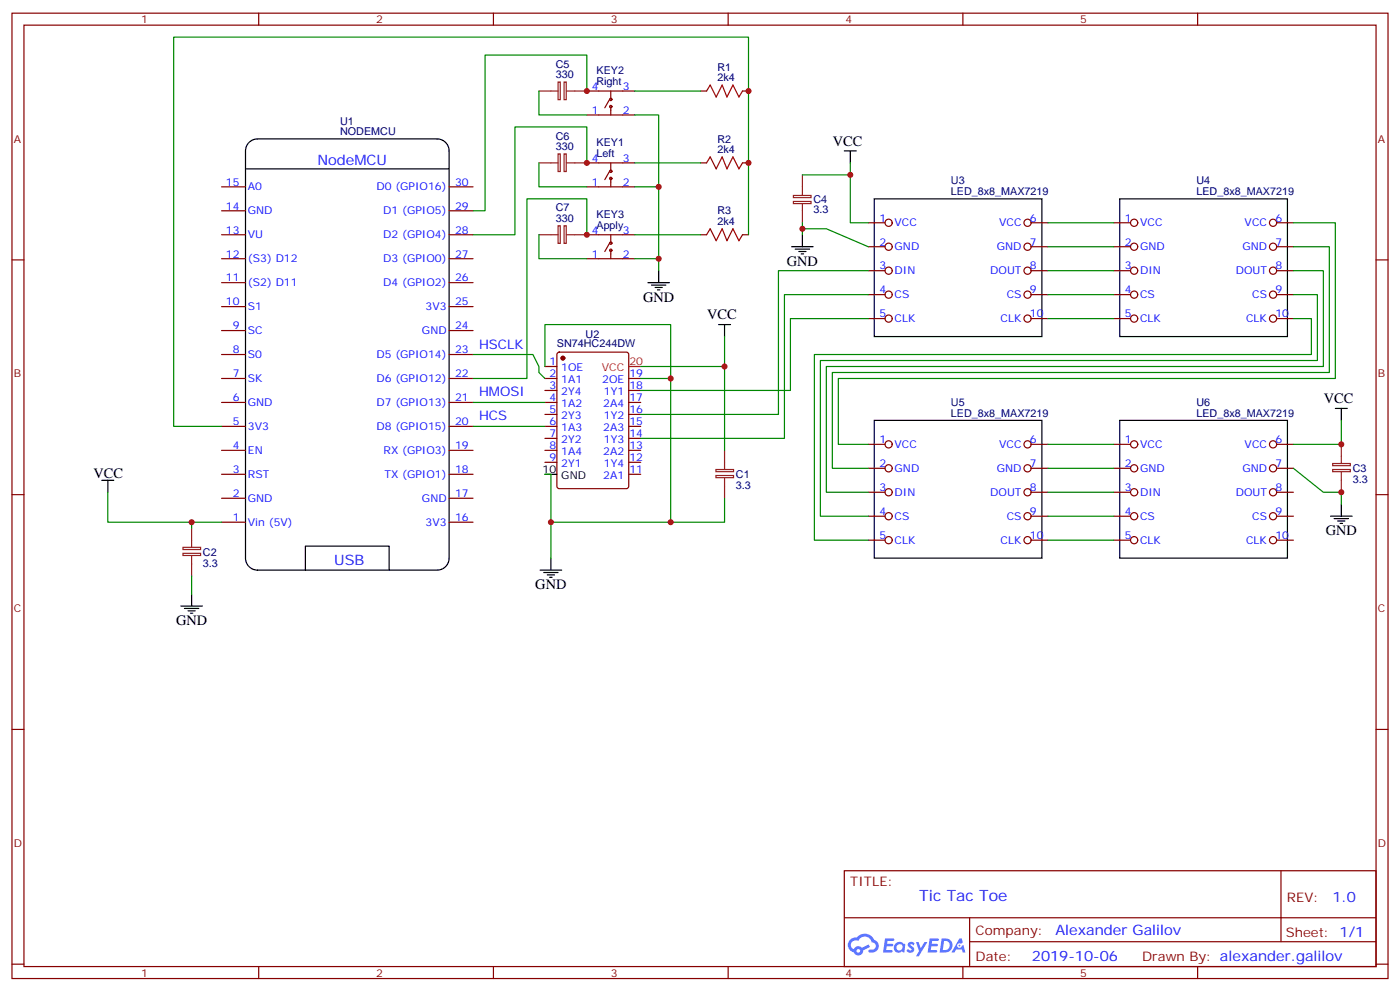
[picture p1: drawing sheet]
<svg xmlns="http://www.w3.org/2000/svg" width="412mm" height="292mm" viewBox="0 0 412 292" stroke-linecap="round" stroke-linejoin="round" font-family="sans-serif">
<g fill="none" stroke="#870000" stroke-width=".35">
<path d="M3.5 3.9h405.4v284.3h-405.4zM7.1 7.4h398.2v277.3h-398.2zM76.2 3.9v3.5M145.3 3.9v3.5M214.5 3.9v3.5M283.6 3.9v3.5M352.8 3.9v3.5M3.5 76.6h3.6M405.3 76.6h3.6M3.5 145.7h3.6M405.3 145.7h3.6M3.5 214.8h3.6"/>
<path d="M405.3 214.8h3.6M248.7 256.5h156.6v28.2h-156.6zM377.3 256.5v20.9M248.7 270.3h156.5M285.6 277.4h119.6M285.6 270.3v14.1M3.5 284h3.6M76.2 284.7v3.5M145.3 284.7v3.5M214.5 284.7v3.5M283.6 284.7v3.5M352.8 284.7v3.5"/>
<path d="M405.3 284h3.6"/>
</g>
<g fill="#5487ff">
<path d="M267.7 277.6a1.22 1.22 0 0 1 1.7 .3l-.4 .6a.47 .47 0 0 0-.3-.4 .47 .47 0 0 0-.5 .2l.1 .2a1.14 1.14 0 0 1 .8 1.8 1.14 1.14 0 0 1-1.9-.1l-.2-.1 .5-.6 .7 .4a.29 .29 0 0 0 .3-.2 .29 .29 0 0 0-.2-.3 1.04 1.04 0 0 1-.6-1.8z"/>
<path d="M260.7 276.4h2.4l.3 .2-.2 .5h-1.8l-.1 .9h1.5l.3 .4-.3 .3h-1.6l-.2 1.1 1.7 .1 .2 .3-.2 .3-2.6 .1z"/>
<path d="M273.8 276.4h2.4l.3 .2-.1 .5h-1.8l-.2 .9h1.6l.3 .4-.4 .3h-1.6l-.1 1.1 1.7 .1 .2 .3-.2 .3h-2.6z"/>
<path d="M282.6 276.4h.7l.3 1.3-.6 .3a.69 .69 0 0 0-1 .2 .69 .69 0 0 0 .4 1 .69 .69 0 0 0 .9-.6l.5-.3 .6 2.2h-.8l-.2-.8h-1.8l-.5 .8h-.8z"/>
<path d="M269.8 277.5h.8l.6 1.8 1.1-1.8h.9l-2.6 4.2h-.8l.9-1.6z"/>
<path d="M277.4 276.4l-.6 4.2h1.3a2.11 2.11 0 0 0 2.5-2.2 2.11 2.11 0 0 0-2.5-2zM278.1 277.1a1.39 1.39 0 0 1 1.7 1.5 1.39 1.39 0 0 1-1.8 1.2h-.3z"/>
<path d="M263.7 278a1.54 1.54 0 0 0-.1 2.2 1.54 1.54 0 0 0 2.2 .1l.6 .3 .3-2.3-.2-.3h-.4a1.49 1.49 0 0 0-2.4 0zM264 279a.94 .94 0 0 1 1.8 0 .94 .94 0 0 1-1.8 0z"/>
<path d="M250.4 276.8a2.18 2.18 0 0 0 1.1 3.7 1.44 1.44 0 0 0 1.6 .9 1.44 1.44 0 0 0 1.2-1.5l2-1-.5-.7-1.9 1a1.47 1.47 0 0 0-2.4 .4 1.39 1.39 0 0 1-.7-1.9 1.39 1.39 0 0 1 2-.5 2.12 2.12 0 0 1 2.2-1.3 2.12 2.12 0 0 1 1.9 1.7 1.14 1.14 0 0 1 1.1 1.4 1.14 1.14 0 0 1-1.7 .7 .43 .43 0 0 0-.5 .4 .43 .43 0 0 0 .4 .5 1.98 1.98 0 0 0 2.5-1.3 1.98 1.98 0 0 0-1.2-2.5 3.1 3.1 0 0 0-5.3-.7l-.9 .1zM252.3 280.1a.55 .55 0 0 1 1.1 0 .55 .55 0 0 1-1.1 0z"/>
<circle cx="282.6" cy="278.5" r=".26"/>
</g>
<g fill="none" stroke="#870000" stroke-width=".35">
<path d="M172.9 26.8h14.1M172.9 33.9h14.1M179.6 29.3l-1.4 2.5M179.9 26.8v2.5M179.9 31.4v2.5M206.4 26.8h1.7M218.7 26.8h1.8M65.3 55h7M132.3 55h7M172.9 55h14.1M172.9 48h14.1M179.6 50.4l-1.4 2.5"/>
<path d="M179.9 48v2.4M179.9 52.6v2.4M206.4 48h1.7M218.7 48h1.8M65.3 76.2h7M65.3 69.1h7M65.3 62.1h7M132.3 76.2h7M132.3 69.1h7M132.3 62.1h7M172.9 76.2h14.1M172.9 69.1h14.1"/>
<path d="M179.6 71.6l-1.4 2.5M179.9 69.1v2.5M179.9 73.7v2.5M206.4 69.1h1.7M218.7 69.1h1.8M255.8 65.6h4.9M255.8 72.7h4.9M255.8 79.7h4.9M303.7 65.6h5M303.7 72.7h5M303.7 79.7h5M328.1 65.6h4.9"/>
<path d="M328.1 72.7h4.9M328.1 79.7h4.9M376.1 65.6h4.9M376.1 72.7h4.9M376.1 79.7h4.9M65.3 97.4h7M65.3 90.3h7M65.3 83.3h7M132.3 97.4h7M132.3 90.3h7M132.3 83.3h7M255.8 86.8h4.9"/>
<path d="M255.8 93.8h4.9M303.7 86.8h5M303.7 93.8h5M328.1 86.8h4.9M328.1 93.8h4.9M376.1 86.8h4.9M376.1 93.8h4.9M65.3 111.5h7M65.3 118.5h7M65.3 104.4h7M132.3 111.5h7M132.3 118.5h7"/>
<path d="M132.3 104.4h7M160.5 108h3.5M160.5 111.5h3.5M160.5 115h3.5M160.5 118.5h3.5M164.3 103.9l.4-.2h19.8l.7 .4v39.1l-.5 .7h-20l-.6-.4-.1-39.1zM185.2 111.5h3.5M185.2 115h3.5M185.2 118.5h3.5M65.3 125.6h7M65.3 132.6h7M65.3 139.7h7"/>
<path d="M132.3 125.6h7M132.3 132.6h7M132.3 139.7h7M160.5 122.1h3.5M160.5 125.6h3.5M160.5 129.1h3.5M160.5 132.6h3.5M160.5 136.2h3.5M185.2 122.1h3.5M185.2 125.6h3.5M185.2 129.1h3.5M185.2 132.6h3.5"/>
<path d="M185.2 136.2h3.5M185.2 139.7h3.5M255.8 130.9h4.9M255.8 137.9h4.9M303.7 130.9h5M303.7 137.9h5M328.1 130.9h4.9M328.1 137.9h4.9M376.1 130.9h4.9M376.1 137.9h4.9M65.3 153.8h7M65.3 146.8h7"/>
<path d="M132.3 153.8h7M132.3 146.8h7M255.8 145h4.9M255.8 152h4.9M255.8 159.1h4.9M303.7 145h5M303.7 152h5M303.7 159.1h5M328.1 145h4.9M328.1 152h4.9M328.1 159.1h4.9M376.1 145h4.9"/>
<path d="M376.1 152h4.9M376.1 159.1h4.9"/>
<circle cx="179.9" cy="29.3" r=".35"/>
<circle cx="179.9" cy="31.4" r=".35"/>
<circle cx="179.9" cy="50.4" r=".35"/>
<circle cx="179.9" cy="52.6" r=".35"/>
<circle cx="179.9" cy="73.7" r=".35"/>
<circle cx="179.9" cy="71.6" r=".35"/>
<circle cx="261.8" cy="72.7" r="1.06"/>
<circle cx="261.8" cy="79.7" r="1.06"/>
<circle cx="261.8" cy="65.6" r="1.06"/>
<circle cx="302.7" cy="79.7" r="1.06"/>
<circle cx="302.7" cy="65.6" r="1.06"/>
<circle cx="302.7" cy="72.7" r="1.06"/>
<circle cx="334.1" cy="72.7" r="1.06"/>
<circle cx="334.1" cy="79.7" r="1.06"/>
<circle cx="334.1" cy="65.6" r="1.06"/>
<circle cx="375" cy="65.6" r="1.06"/>
<circle cx="375" cy="72.7" r="1.06"/>
<circle cx="375" cy="79.7" r="1.06"/>
<circle cx="261.8" cy="86.8" r="1.06"/>
<circle cx="261.8" cy="93.8" r="1.06"/>
<circle cx="302.7" cy="93.8" r="1.06"/>
<circle cx="302.7" cy="86.8" r="1.06"/>
<circle cx="334.1" cy="86.8" r="1.06"/>
<circle cx="334.1" cy="93.8" r="1.06"/>
<circle cx="375" cy="93.8" r="1.06"/>
<circle cx="375" cy="86.8" r="1.06"/>
<circle cx="261.8" cy="130.9" r="1.06"/>
<circle cx="261.8" cy="137.9" r="1.06"/>
<circle cx="302.7" cy="130.9" r="1.06"/>
<circle cx="302.7" cy="137.9" r="1.06"/>
<circle cx="334.1" cy="130.9" r="1.06"/>
<circle cx="334.1" cy="137.9" r="1.06"/>
<circle cx="375" cy="130.9" r="1.06"/>
<circle cx="375" cy="137.9" r="1.06"/>
<circle cx="261.8" cy="152" r="1.06"/>
<circle cx="261.8" cy="145" r="1.06"/>
<circle cx="261.8" cy="159.1" r="1.06"/>
<circle cx="302.7" cy="145" r="1.06"/>
<circle cx="302.7" cy="152" r="1.06"/>
<circle cx="302.7" cy="159.1" r="1.06"/>
<circle cx="334.1" cy="159.1" r="1.06"/>
<circle cx="334.1" cy="152" r="1.06"/>
<circle cx="334.1" cy="145" r="1.06"/>
<circle cx="375" cy="152" r="1.06"/>
<circle cx="375" cy="145" r="1.06"/>
<circle cx="375" cy="159.1" r="1.06"/>
</g>
<circle cx="165.8" cy="105.5" r=".53" fill="#870000" stroke="#870000" stroke-width=".35"/>
<g fill="none" stroke="#000" stroke-width=".35">
<path d="M72.3 49.7h60M73.4 42a3.5 3.5 0 0 1 2.4-1.1h53a3.5 3.5 0 0 1 3.5 3.6v119.9a3.5 3.5 0 0 1-3.5 3.5h-53a3.5 3.5 0 0 1-3.5-3.5v-119.9a3.5 3.5 0 0 1 1.1-2.5zM248.7 44.5h3.5M250.5 44.5v3.5M257.5 58.6h49.4v40.5h-49.4zM329.8 58.6h49.4v40.5h-49.4zM194 79.7v3.6M233.2 72.7h6.3M234.2 73.4h4.3M235.3 74.1h2.1M236 74.8h.7M236.4 69.1v3.6"/>
<path d="M190.9 83.3h6.3M191.9 84h4.2M193 84.7h2.1M193.7 85.4h.7M211.7 95.6h3.5M213.4 95.6v3.5M160.5 139.7h3.5M257.5 123.8h49.4v40.6h-49.4zM329.8 123.8h49.4v40.6h-49.4zM393.3 120.3h3.6M395.1 120.3v3.5M30 141.5h3.5"/>
<path d="M31.7 141.5v3.5M391.9 152h6.4M393 152.8h4.2M394.1 153.5h2.1M394.8 154.2h.7M395.1 148.5v3.5M53.3 178.5h6.3M54.3 179.2h4.3M55.4 179.9h2.1M56.4 175v3.5M90 167.9v-7h24.7v7M159.1 167.9h6.4"/>
<path d="M160.2 168.6h4.2M161.2 169.3h2.1M161.9 170h.7M162.3 164.4v3.5M56.1 180.6h.7"/>
</g>
<path d="M185.2 108h3.5" fill="none" stroke="#f00" stroke-width=".35"/>
<g fill="none" stroke="#8c2424" stroke-width=".35">
<path d="M158.7 26.8h5.7M164.4 24.2h.6v5.2h-.6zM166.2 24.2h.6v5.2h-.6zM166.9 26.8h6M158.7 48h5.7M164.4 45.3h.6v5.2h-.6zM166.2 45.3h.6v5.2h-.6zM166.9 48h6M233.7 57.6h5.2v.6h-5.2zM233.7 59.3h5.2v.7h-5.2zM236.4 51.5v6M236.4 60v5.6"/>
<path d="M158.7 69.1h5.7M164.4 66.5h.6v5.2h-.6zM166.2 66.5h.6v5.2h-.6zM166.9 69.1h6M210.9 138.3h5.2v.6h-5.2zM213.4 132.6v5.7M392.6 138.3h5.2v.6h-5.2zM392.6 136.5h5.2v.7h-5.2zM395.1 130.9v5.6M395.1 139v6M56.4 155.6v5.6M210.9 140.1h5.2v.6h-5.2z"/>
<path d="M213.4 140.8v6M53.9 163h5.2v.6h-5.2zM53.9 161.2h5.2v.7h-5.2zM56.4 163.7v6"/>
</g>
<path d="M208.1 26.8l1.1-1.8 1.8 3.6 1.7-3.6 1.4 3.6 1.8-3.6 1.8 3.6 1-1.8M208.1 48l1.1-1.8 1.8 3.5 1.7-3.5 1.4 3.5 1.8-3.5 1.8 3.5 1-1.7M208.1 69.1l1.1-1.7 1.8 3.5 1.7-3.5 1.4 3.5 1.8-3.5 1.8 3.5 1-1.8" fill="none" stroke="#a10000" stroke-width=".35"/>
<g fill="none" stroke="#008700" stroke-width=".35">
<path d="M158.7 26.8v7.1h14.2M172.9 26.8v-10.6h-30v45.9h-3.6M187 33.9h7v21.1h-7M187 26.8h19.4M158.7 48v7h14.2M172.9 48v-10.6h-21.2v31.7h-12.4M187 48h19.4M194 55v21.2h-7M236.4 51.5h14.1M250.5 48v17.6h5.3M158.7 69.1v7.1h14.2M172.9 69.1v-10.5h-17.7v52.9h-15.9"/>
<path d="M187 69.1h19.4M194 76.2v3.5M220.5 69.1v-58.2h-169.3v114.7h14.1M236.4 67.4h7l12.4 5.3M236.4 65.6v3.5M255.8 79.7h-26.5v42.4h-40.6M308.7 79.7h19.4M308.7 65.6h19.4M308.7 72.7h19.4M381 79.7h8.8v28.3h-146.4v37h12.4M381 72.7h10.6v37h-146.4v28.2h10.6M381 65.6h12.3v45.9h-146.4v19.4h8.9"/>
<path d="M213.4 99.1v8.9h-24.7M255.8 93.8h-23v21.2h-44.1M255.8 86.8h-24.7v42.3h-42.4M308.7 86.8h19.4M308.7 93.8h19.4M381 86.8h7.1v19.4h-146.4v45.8h14.1M381 93.8h5.3v10.6h-146.4v54.7h15.9M139.3 104.4h17.7l1.7 3.6v1.7l1.8 1.8M139.3 118.5h21.2M160.5 108v-12.4h37.1v58.2h-35.3M188.7 111.5h8.9M213.4 108v24.6"/>
<path d="M139.3 125.6h21.2M160.5 139.7h1.8v24.7M308.7 137.9h19.4M308.7 130.9h19.4M381 137.9l8.8 7.1h5.3v3.5M395.1 123.8v7.1h-14.1M31.7 145v8.8h33.6M56.4 153.8v1.8M213.4 146.8v7h-15.8M308.7 145h19.4M308.7 159.1h19.4M308.7 152h19.4"/>
<path d="M56.4 169.7v5.3"/>
</g>
<g fill="#c00">
<circle cx="56.4" cy="153.8" r=".88"/>
<circle cx="197.6" cy="111.5" r=".88"/>
<circle cx="162.3" cy="153.8" r=".88"/>
<circle cx="197.6" cy="153.8" r=".88"/>
<circle cx="213.4" cy="107.9" r=".88"/>
<circle cx="395.1" cy="130.9" r=".88"/>
<circle cx="395.1" cy="145" r=".88"/>
<circle cx="236.4" cy="67.4" r=".88"/>
<circle cx="250.5" cy="51.5" r=".88"/>
<circle cx="194" cy="55" r=".88"/>
<circle cx="220.5" cy="48" r=".88"/>
<circle cx="220.5" cy="26.8" r=".88"/>
<circle cx="172.9" cy="48" r=".88"/>
<circle cx="172.9" cy="26.8" r=".88"/>
<circle cx="172.9" cy="69.1" r=".88"/>
<circle cx="194" cy="76.2" r=".88"/>
</g>
<text font-size="4.6" fill="#00f" x="270.8" y="265.5">Tic Tac Toe</text>
<g font-size="4.2">
<text x="245.3" y="42.9">VCC</text>
<text x="231.8" y="78.3">GND</text>
<text x="189.4" y="88.9">GND</text>
<text x="208.3" y="94">VCC</text>
<text x="390" y="118.7">VCC</text>
<text x="27.5" y="140.8">VCC</text>
<text x="390.5" y="157.7">GND</text>
<text x="157.7" y="173.6">GND</text>
<text x="51.9" y="184.2">GND</text>
</g>
<g font-size="4.2" fill="#00f">
<text x="93.5" y="48.7">NodeMCU</text>
<text x="98.5" y="166.3">USB</text>
<text x="392.5" y="265.7">1.0</text>
<text x="310.9" y="275.3">Alexander Galilov</text>
<text x="304" y="283.1">2019-10-06</text>
</g>
<g font-size="3.9" fill="#00f">
<text x="141.1" y="102.7">HSCLK</text>
<text x="141.1" y="116.8">HMOSI</text>
<text x="141.1" y="123.8">HCS</text>
</g>
<g font-size="3.9" fill="#800">
<text x="250.5" y="261.1">TITLE:</text>
<text x="379.1" y="265.7">REV:</text>
<text x="287.4" y="275.3">Company:</text>
<text x="378.7" y="275.9">Sheet: 1/1</text>
<text x="287.4" y="282.9">Date:</text>
<text x="336.4" y="283">Drawn By: alexander.galilov</text>
</g>
<g font-size="3.2" fill="#800">
<text x="41.6" y="6.9">1</text>
<text x="110.8" y="6.9">2</text>
<text x="179.9" y="6.9">3</text>
<text x="249.1" y="6.9">4</text>
<text x="318.2" y="6.9">5</text>
<text x="4.1" y="42">A</text>
<text x="405.9" y="42">A</text>
<text x="4.1" y="111.1">B</text>
<text x="405.9" y="111.1">B</text>
<text x="4.1" y="180.3">C</text>
<text x="405.9" y="180.3">C</text>
<text x="4.1" y="249.4">D</text>
<text x="405.9" y="249.4">D</text>
<text x="41.6" y="287.7">1</text>
<text x="110.8" y="287.7">2</text>
<text x="179.9" y="287.7">3</text>
<text x="249.1" y="287.7">4</text>
<text x="318.2" y="287.7">5</text>
</g>
<g font-size="3.2" fill="#000080">
<text x="163.7" y="23.1">330</text>
<text x="163.7" y="19.9">C5</text>
<text x="175.7" y="21.9">KEY2</text>
<text x="211.3" y="24">2k4</text>
<text x="211.3" y="20.8">R1</text>
<text x="175.7" y="25">Right</text>
<text x="100.2" y="39.9">NODEMCU</text>
<text x="100.2" y="36.7">U1</text>
<text x="163.7" y="41.1">C6</text>
<text x="211.3" y="42">R2</text>
<text x="163.7" y="44.3">330</text>
<text x="175.7" y="46.2">Left</text>
<text x="175.7" y="43">KEY1</text>
<text x="211.3" y="45.2">2k4</text>
<text x="239.6" y="59.7">C4</text>
<text x="280.1" y="57.5">LED_8x8_MAX7219</text>
<text x="280.1" y="54.3">U3</text>
<text x="352.4" y="57.5">LED_8x8_MAX7219</text>
<text x="352.4" y="54.3">U4</text>
<text x="163.7" y="65.4">330</text>
<text x="163.7" y="62.3">C7</text>
<text x="175.7" y="64.2">KEY3</text>
<text x="211.3" y="63.1">R3</text>
<text x="239.6" y="62.9">3.3</text>
<text x="175.7" y="67.4">Apply</text>
<text x="211.3" y="66.3">2k4</text>
<text x="172.5" y="99.5">U2</text>
<text x="164" y="102.2">SN74HC244DW</text>
<text x="280.1" y="119.6">U5</text>
<text x="352.4" y="119.6">U6</text>
<text x="280.1" y="122.8">LED_8x8_MAX7219</text>
<text x="352.4" y="122.8">LED_8x8_MAX7219</text>
<text x="216.8" y="140.9">C1</text>
<text x="398.5" y="142.3">3.3</text>
<text x="398.5" y="139.1">C3</text>
<text x="216.8" y="144">3.3</text>
<text x="59.8" y="167">3.3</text>
<text x="59.8" y="163.8">C2</text>
</g>
<g font-size="3.2" fill="#00f">
<text x="174.4" y="26.5">4</text>
<text x="183.4" y="26.5">3</text>
<text x="174.4" y="33.5">1</text>
<text x="183.4" y="33.5">2</text>
<text x="174.4" y="47.6">4</text>
<text x="183.4" y="47.6">3</text>
<text x="66.5" y="54.7">15</text>
<text x="73" y="56.1">A0</text>
<text x="110.9" y="56.1">D0 (GPIO16)</text>
<text x="134.1" y="54.7">30</text>
<text x="174.4" y="54.7">1</text>
<text x="183.4" y="54.7">2</text>
<text x="66.5" y="61.7">14</text>
<text x="73" y="63.1">GND</text>
<text x="112.9" y="63.1">D1 (GPIO5)</text>
<text x="134.1" y="61.7">29</text>
<text x="259" y="65.3">1</text>
<text x="303.4" y="65.3">6</text>
<text x="331.4" y="65.3">1</text>
<text x="375.7" y="65.3">6</text>
<text x="66.5" y="68.8">13</text>
<text x="73" y="70.2">VU</text>
<text x="112.9" y="70.2">D2 (GPIO4)</text>
<text x="134.1" y="68.8">28</text>
<text x="174.4" y="68.8">4</text>
<text x="183.4" y="68.8">3</text>
<text x="263.5" y="66.7">VCC</text>
<text x="294.3" y="66.7">VCC</text>
<text x="335.8" y="66.7">VCC</text>
<text x="366.6" y="66.7">VCC</text>
<text x="66.5" y="75.8">12</text>
<text x="73" y="77.3">(S3) D12</text>
<text x="112.9" y="77.3">D3 (GPIO0)</text>
<text x="134.1" y="75.8">27</text>
<text x="174.4" y="75.8">1</text>
<text x="183.4" y="75.8">2</text>
<text x="259" y="72.3">2</text>
<text x="263.5" y="73.7">GND</text>
<text x="293.6" y="73.7">GND</text>
<text x="303.4" y="72.3">7</text>
<text x="331.4" y="72.3">2</text>
<text x="335.8" y="73.7">GND</text>
<text x="366" y="73.7">GND</text>
<text x="375.7" y="72.3">7</text>
<text x="66.5" y="82.9">11</text>
<text x="134.1" y="82.9">26</text>
<text x="259" y="79.4">3</text>
<text x="263.5" y="80.8">DIN</text>
<text x="291.7" y="80.8">DOUT</text>
<text x="303.4" y="79.4">8</text>
<text x="331.4" y="79.4">3</text>
<text x="335.8" y="80.8">DIN</text>
<text x="364" y="80.8">DOUT</text>
<text x="375.7" y="79.4">8</text>
<text x="66.5" y="90">10</text>
<text x="73" y="84.3">(S2) D11</text>
<text x="112.9" y="84.3">D4 (GPIO2)</text>
<text x="134.1" y="90">25</text>
<text x="259" y="86.4">4</text>
<text x="263.5" y="87.8">CS</text>
<text x="296.5" y="87.8">CS</text>
<text x="303.4" y="86.4">9</text>
<text x="331.4" y="86.4">4</text>
<text x="335.8" y="87.8">CS</text>
<text x="368.9" y="87.8">CS</text>
<text x="375.7" y="86.4">9</text>
<text x="73" y="91.4">S1</text>
<text x="125.4" y="91.4">3V3</text>
<text x="259" y="93.5">5</text>
<text x="263.5" y="94.9">CLK</text>
<text x="294.7" y="94.9">CLK</text>
<text x="303.4" y="93.5">10</text>
<text x="331.4" y="93.5">5</text>
<text x="335.8" y="94.9">CLK</text>
<text x="367.1" y="94.9">CLK</text>
<text x="375.7" y="93.5">10</text>
<text x="68.5" y="97">9</text>
<text x="73" y="98.4">SC</text>
<text x="124.3" y="98.4">GND</text>
<text x="134.1" y="97">24</text>
<text x="68.5" y="104.1">8</text>
<text x="73" y="105.5">S0</text>
<text x="110.9" y="105.5">D5 (GPIO14)</text>
<text x="134.1" y="104.1">23</text>
<text x="161.9" y="107.6">1</text>
<text x="68.5" y="111.1">7</text>
<text x="73" y="112.5">SK</text>
<text x="110.9" y="112.5">D6 (GPIO12)</text>
<text x="134.1" y="111.1">22</text>
<text x="161.9" y="111.1">2</text>
<text x="165.3" y="109.4">1OE</text>
<text x="165.3" y="112.9">1A1</text>
<text x="177.4" y="112.9">2OE</text>
<text x="185.4" y="111.1">19</text>
<text x="68.5" y="118.2">6</text>
<text x="73" y="119.6">GND</text>
<text x="110.9" y="119.6">D7 (GPIO13)</text>
<text x="134.1" y="118.2">21</text>
<text x="161.9" y="114.7">3</text>
<text x="161.9" y="118.2">4</text>
<text x="165.3" y="116.4">2Y4</text>
<text x="165.3" y="119.9">1A2</text>
<text x="177.7" y="119.9">2A4</text>
<text x="177.9" y="116.4">1Y1</text>
<text x="185.4" y="118.2">17</text>
<text x="185.4" y="114.7">18</text>
<text x="68.5" y="125.2">5</text>
<text x="134.1" y="125.2">20</text>
<text x="161.9" y="121.7">5</text>
<text x="161.9" y="125.2">6</text>
<text x="165.3" y="123.5">2Y3</text>
<text x="177.9" y="123.5">1Y2</text>
<text x="185.4" y="125.2">15</text>
<text x="185.4" y="121.7">16</text>
<text x="73" y="126.6">3V3</text>
<text x="110.9" y="126.6">D8 (GPIO15)</text>
<text x="161.9" y="128.8">7</text>
<text x="165.3" y="127">1A3</text>
<text x="165.3" y="130.5">2Y2</text>
<text x="177.7" y="127">2A3</text>
<text x="177.9" y="130.5">1Y3</text>
<text x="185.4" y="128.8">14</text>
<text x="259" y="130.5">1</text>
<text x="263.5" y="131.9">VCC</text>
<text x="294.3" y="131.9">VCC</text>
<text x="303.4" y="130.5">6</text>
<text x="331.4" y="130.5">1</text>
<text x="335.8" y="131.9">VCC</text>
<text x="366.6" y="131.9">VCC</text>
<text x="375.7" y="130.5">6</text>
<text x="68.5" y="132.3">4</text>
<text x="73" y="133.7">EN</text>
<text x="113" y="133.7">RX (GPIO3)</text>
<text x="134.1" y="132.3">19</text>
<text x="161.9" y="132.3">8</text>
<text x="161.9" y="135.8">9</text>
<text x="165.3" y="134.1">1A4</text>
<text x="165.3" y="137.6">2Y1</text>
<text x="177.7" y="134.1">2A2</text>
<text x="177.9" y="137.6">1Y4</text>
<text x="185.4" y="135.8">12</text>
<text x="185.4" y="132.3">13</text>
<text x="259" y="137.6">2</text>
<text x="303.4" y="137.6">7</text>
<text x="331.4" y="137.6">2</text>
<text x="375.7" y="137.6">7</text>
<text x="68.5" y="139.3">3</text>
<text x="73" y="140.8">RST</text>
<text x="113.2" y="140.8">TX (GPIO1)</text>
<text x="134.1" y="139.3">18</text>
<text x="177.7" y="141.1">2A1</text>
<text x="185.4" y="139.3">11</text>
<text x="263.5" y="139">GND</text>
<text x="293.6" y="139">GND</text>
<text x="335.8" y="139">GND</text>
<text x="366" y="139">GND</text>
<text x="68.5" y="146.4">2</text>
<text x="73" y="147.8">GND</text>
<text x="124.3" y="147.8">GND</text>
<text x="134.1" y="146.4">17</text>
<text x="259" y="144.6">3</text>
<text x="263.5" y="146.1">DIN</text>
<text x="291.7" y="146.1">DOUT</text>
<text x="303.4" y="144.6">8</text>
<text x="331.4" y="144.6">3</text>
<text x="335.8" y="146.1">DIN</text>
<text x="364" y="146.1">DOUT</text>
<text x="375.7" y="144.6">8</text>
<text x="68.5" y="153.5">1</text>
<text x="73" y="154.9">Vin (5V)</text>
<text x="125.4" y="154.9">3V3</text>
<text x="134.1" y="153.5">16</text>
<text x="259" y="151.7">4</text>
<text x="263.5" y="153.1">CS</text>
<text x="296.5" y="153.1">CS</text>
<text x="303.4" y="151.7">9</text>
<text x="331.4" y="151.7">4</text>
<text x="335.8" y="153.1">CS</text>
<text x="368.9" y="153.1">CS</text>
<text x="375.7" y="151.7">9</text>
<text x="259" y="158.8">5</text>
<text x="263.5" y="160.2">CLK</text>
<text x="294.7" y="160.2">CLK</text>
<text x="303.4" y="158.8">10</text>
<text x="331.4" y="158.8">5</text>
<text x="335.8" y="160.2">CLK</text>
<text x="367.1" y="160.2">CLK</text>
<text x="375.7" y="158.8">10</text>
</g>
<g font-size="3.2" fill="#f00">
<text x="185.4" y="107.6">20</text>
<text x="177.3" y="109.4">VCC</text>
</g>
<g font-size="3.2">
<text x="159.8" y="139.3">10</text>
<text x="165.3" y="141.1">GND</text>
</g>
</svg>
